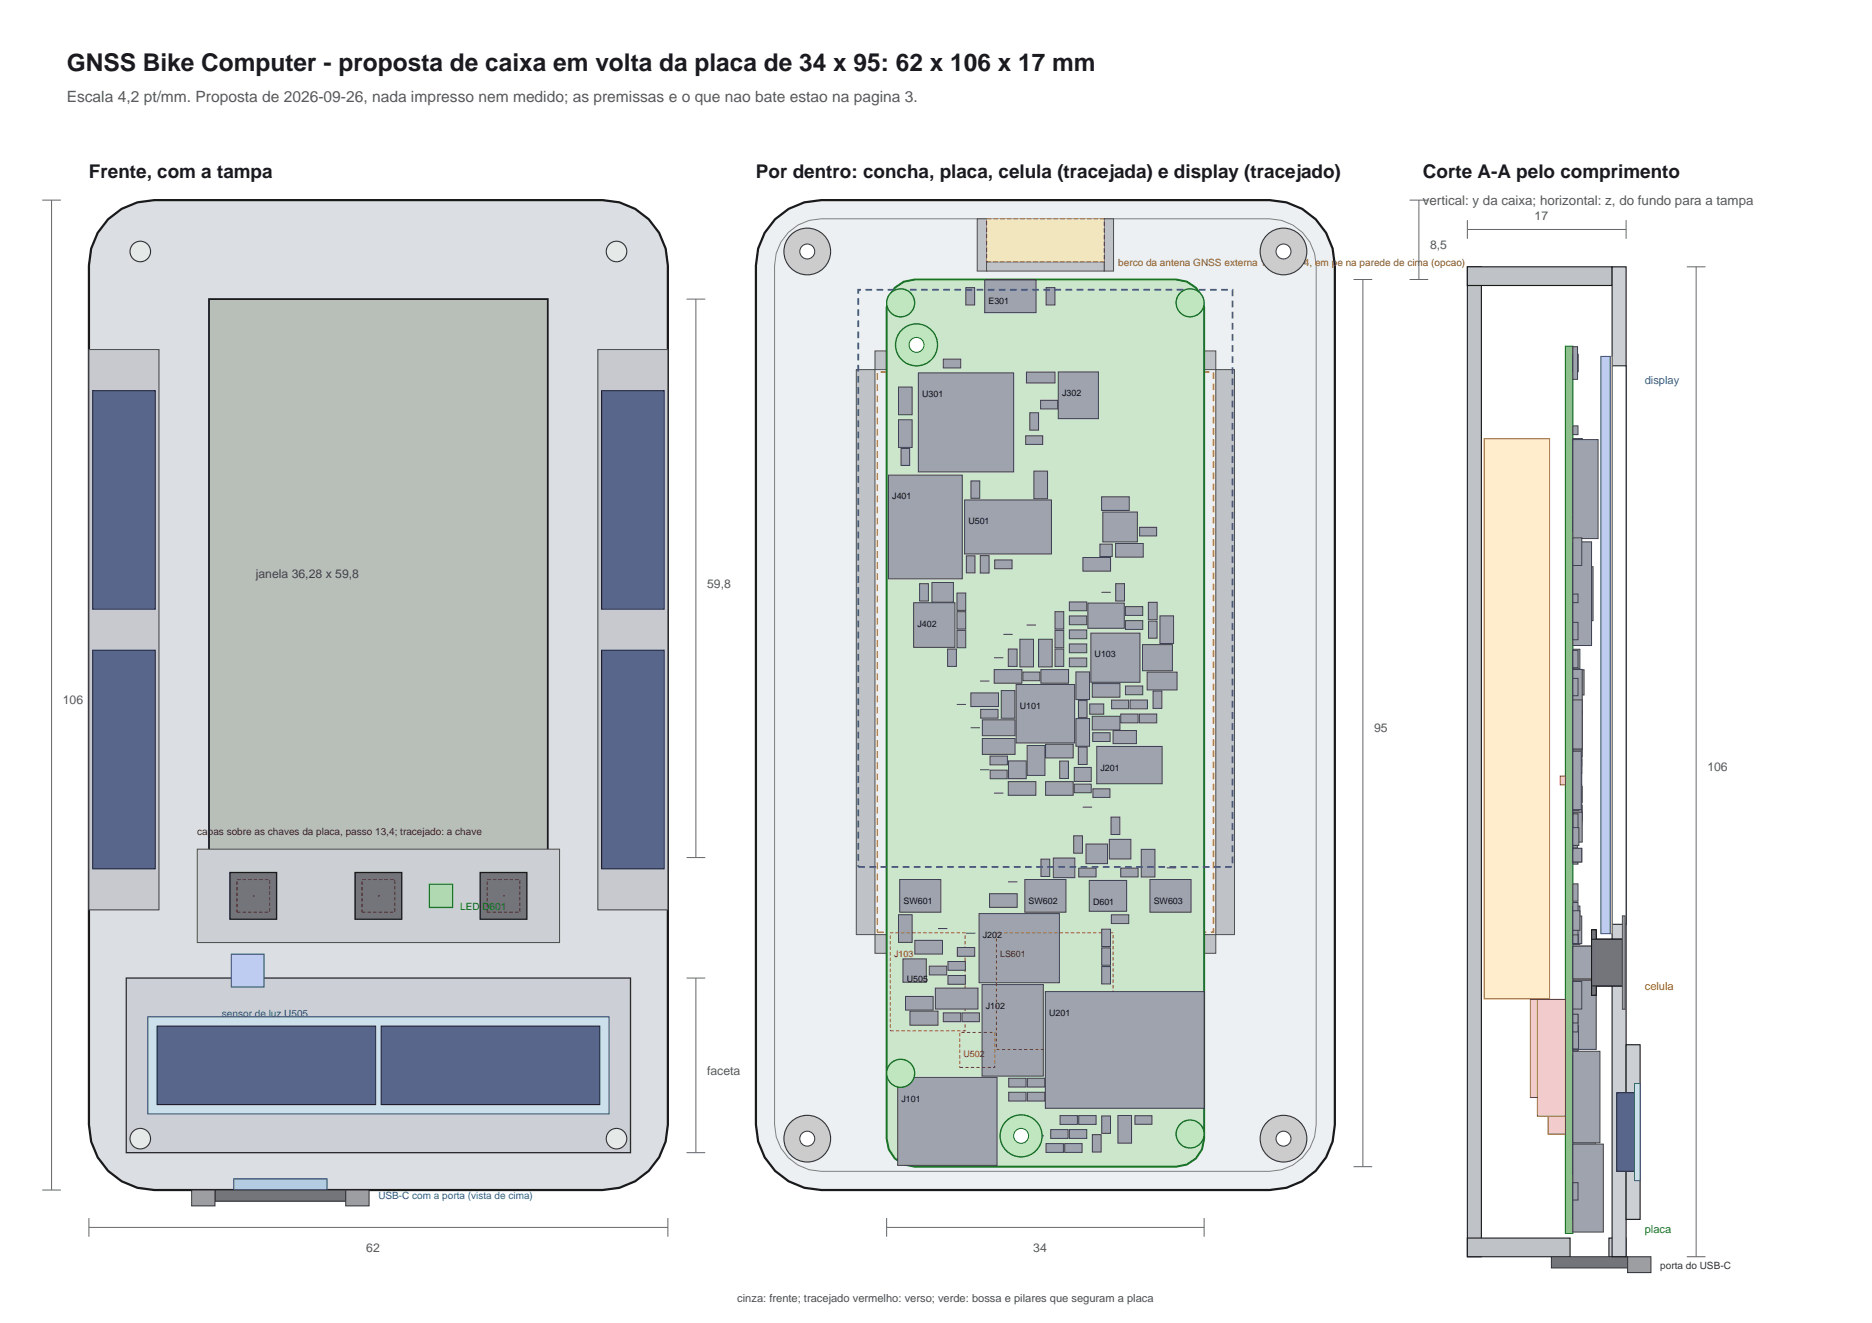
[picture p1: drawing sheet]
<svg xmlns="http://www.w3.org/2000/svg" width="297mm" height="210mm" viewBox="0 0 297 210" stroke-linecap="round" stroke-linejoin="round" font-family="sans-serif">
<path d="M17.1 34.8l2.2-1.7 2.5-1 2.7-.3h71.1a10.4 10.4 0 0 1 10.4 10.3v136.3a10.4 10.4 0 0 1-10.4 10.4h-71.1a10.4 10.4 0 0 1-10.4-10.4v-136.3l.4-2.7 1-2.5z" fill="#dbdee3" stroke="#1a1a1a" stroke-width=".35"/>
<g fill="#c7c9cf" stroke="#4d4d52" stroke-width=".18">
<path d="M14.1 55.5h11.1v88.9h-11.1z"/>
<path d="M94.9 55.5h11.1v88.9h-11.1z"/>
</g>
<g fill="#59668c" stroke="#1a1f4d" stroke-width=".18">
<path d="M14.7 62h9.9v34.6h-9.9z"/>
<path d="M14.7 103.2h9.9v34.6h-9.9z"/>
<path d="M95.5 62h9.9v34.6h-9.9z"/>
<path d="M95.5 103.2h9.9v34.6h-9.9z"/>
</g>
<path d="M33.2 47.5h53.7v88.6h-53.7z" fill="#b8bfb8" stroke="#1a1a1a" stroke-width=".28"/>
<path d="M31.3 134.7h57.5v14.8h-57.5z" fill="#cccfd4" stroke="#4d4d4d" stroke-width=".16"/>
<g fill="#73757a" stroke="#1a1a1a" stroke-width=".21">
<path d="M36.5 138.4h7.4v7.4h-7.4z"/>
<path d="M56.3 138.4h7.4v7.4h-7.4z"/>
<path d="M76.2 138.4h7.4v7.4h-7.4z"/>
</g>
<path d="M37.6 139.5h5.2v5.2h-5.2zM57.4 139.5h5.2v5.2h-5.2zM77.3 139.5h5.2v5.2h-5.2z" fill="none" stroke="#661a1a" stroke-width=".16" stroke-dasharray=".5 .4" stroke-linecap="butt"/>
<path d="M20 155.2h80v27.7h-80z" fill="#cccfd6" stroke="#333338" stroke-width=".21"/>
<path d="M23.4 161.3h73.2v15.4h-73.2z" fill="#cce0eb" stroke="#336680" stroke-width=".18"/>
<g fill="#59668c" stroke="#1a1f4d" stroke-width=".18">
<path d="M24.9 162.8h34.7v12.4h-34.7z"/>
<path d="M60.5 162.8h34.7v12.4h-34.7z"/>
</g>
<path d="M68.1 140.3h3.7v3.7h-3.7z" fill="#99e699" stroke="#1a801a" stroke-width=".18"/>
<path d="M36.7 151.4h5.2v5.2h-5.2z" fill="#b3ccf2" stroke="#1a4d99" stroke-width=".18"/>
<g fill="#e6e6e6" stroke="#333" stroke-width=".18">
<circle cx="22.3" cy="39.9" r="1.63"/>
<circle cx="97.8" cy="39.9" r="1.63"/>
<circle cx="22.3" cy="180.7" r="1.63"/>
<circle cx="97.8" cy="180.7" r="1.63"/>
</g>
<path d="M37.1 187h14.8v1.8h-14.8z" fill="#99b3e6" stroke="#1a4db3" stroke-width=".18"/>
<path d="M34.1 188.8h20.8v1.8h-20.8z" fill="#73757a" stroke="#333" stroke-width=".18"/>
<g fill="#99999e" stroke="#333" stroke-width=".16">
<path d="M30.4 188.8h3.7v2.5h-3.7z"/>
<path d="M54.9 188.8h3.7v2.5h-3.7z"/>
</g>
<path d="M6.7 31.8h3zM8.2 31.8v157zM108.9 47.5h3zM110.4 47.5v88.6zM108.9 136.1h3zM108.9 155.2h3zM110.4 155.2v27.7zM6.7 188.8h3zM14.1 194.7h91.9zM14.1 193.3v2.9zM106 193.3v2.9zM108.9 182.9h3z" fill="none" stroke="#666" stroke-width=".16"/>
<path d="M123 34.8l2.1-1.7 2.5-1 2.7-.3h71.1a10.4 10.4 0 0 1 10.4 10.3v136.3a10.4 10.4 0 0 1-10.4 10.4h-71.1a10.4 10.4 0 0 1-10.4-10.4v-136.3l.4-2.7 1-2.5z" fill="#edf0f2" stroke="#1a1a1a" stroke-width=".35"/>
<path d="M125.1 36.9l1.5-1.2 1.8-.7 1.9-.3h71.1a7.4 7.4 0 0 1 7.4 7.4v136.3a7.4 7.4 0 0 1-7.4 7.4h-71.1a7.4 7.4 0 0 1-7.4-7.4v-136.3l.3-1.9 .7-1.8z" fill="none" stroke="#808080" stroke-width=".16"/>
<g fill="#bfc2c7" stroke="#4d4d4d" stroke-width=".16">
<path d="M135.9 58.6h2.9v89.7h-2.9z"/>
<path d="M192.9 58.6h3v89.7h-3z"/>
<path d="M138.8 55.7h54.1v2.9h-54.1z"/>
<path d="M138.8 148.3h54.1v2.9h-54.1z"/>
<path d="M155.1 34.7h1.4v8.3h-1.4z"/>
<path d="M175.2 34.7h1.5v8.3h-1.5z"/>
<path d="M156.5 41.5h18.7v1.5h-18.7z"/>
</g>
<path d="M156.5 34.7h18.7v6.8h-18.7z" fill="#f2e6bf" stroke="#80591a" stroke-width=".18" stroke-dasharray=".7 .4" stroke-linecap="butt"/>
<circle cx="128.1" cy="39.9" r="3.7" fill="#ccc" stroke="#333" stroke-width=".18"/>
<circle cx="128.1" cy="39.9" r="1.19" fill="#fff" stroke="#333" stroke-width=".16"/>
<circle cx="203.7" cy="39.9" r="3.7" fill="#ccc" stroke="#333" stroke-width=".18"/>
<circle cx="203.7" cy="39.9" r="1.19" fill="#fff" stroke="#333" stroke-width=".16"/>
<circle cx="128.1" cy="180.7" r="3.7" fill="#ccc" stroke="#333" stroke-width=".18"/>
<circle cx="128.1" cy="180.7" r="1.19" fill="#fff" stroke="#333" stroke-width=".16"/>
<circle cx="203.7" cy="180.7" r="3.7" fill="#ccc" stroke="#333" stroke-width=".18"/>
<circle cx="203.7" cy="180.7" r="1.19" fill="#fff" stroke="#333" stroke-width=".16"/>
<g fill="#fff" stroke="#4d4d4d" stroke-width=".16">
<path d="M162.8 156.4h1.7v1.7h-1.7z"/>
<path d="M166.5 156.4h1.7v1.7h-1.7z"/>
<path d="M170.2 156.4h1.8v1.7h-1.8z"/>
<path d="M153.9 165.5h2.3v2.2h-2.3z"/>
</g>
<path d="M139.2 59h53.3v88.9h-53.3z" fill="none" stroke="#d9801a" stroke-width=".25" stroke-dasharray="1.1 .7" stroke-linecap="butt"/>
<path d="M142 45.6l1.4-.9 1.7-.4h41.5a4.4 4.4 0 0 1 4.5 4.5v131.9a4.4 4.4 0 0 1-4.5 4.4h-41.5a4.4 4.4 0 0 1-4.4-4.4v-131.9l.3-1.7z" fill="#cce6cc" stroke="#1a7326" stroke-width=".32"/>
<g fill="#9ea3ad" stroke="#40404d" stroke-width=".16">
<path d="M170.7 114h2.2v4.4h-2.2z"/>
<path d="M165.9 118.1h4.4v2.1h-4.4z"/>
<path d="M170.7 106.6h2.2v4.4h-2.2z"/>
<path d="M158.9 109.6h2.1v4.4h-2.1z"/>
<path d="M157.8 106.2h4.3v2.2h-4.3z"/>
<path d="M165.2 106.2h4.4v2.2h-4.4z"/>
<path d="M161.8 101.4h2.2v4.4h-2.2z"/>
<path d="M164.8 101.4h2.2v4.4h-2.2z"/>
<path d="M154.1 109.9h4.3v2.2h-4.3z"/>
<path d="M171.1 111.2h1.4v2.6h-1.4z"/>
<path d="M162.3 106.6h2.7v1.4h-2.7z"/>
<path d="M170.5 124.4h2.7v1.4h-2.7z"/>
<path d="M173.4 125.2h2.7v1.3h-2.7z"/>
<path d="M176.4 111.1h2.7v1.3h-2.7z"/>
<path d="M182.2 98.6h1.4v2.7h-1.4z"/>
<path d="M184.1 97.7h2.1v4.4h-2.1z"/>
<path d="M157.1 122.2h2.7v1.4h-2.7z"/>
<path d="M179.3 111.1h2.8v1.4h-2.8z"/>
<path d="M173.4 116.2h2.7v1.4h-2.7z"/>
<path d="M183 109.6h1.4v2.8h-1.4z"/>
<path d="M160 124h4.4v2.2h-4.4z"/>
<path d="M177 86.2h4.4v2.2h-4.4z"/>
<path d="M174.8 78.8h4.4v2.2h-4.4z"/>
<path d="M143.7 158.1h4.4v2.2h-4.4z"/>
<path d="M145.2 149.2h4.3v2.2h-4.3z"/>
<path d="M165.9 124h4.4v2.2h-4.4z"/>
<path d="M180.1 177h2.7v1.4h-2.7z"/>
<path d="M177.4 177h2.2v4.4h-2.2z"/>
<path d="M165.1 63.5h2.7v1.4h-2.7z"/>
<path d="M162.7 69.1h2.7v1.4h-2.7z"/>
<path d="M142.6 66.6h2.1v4.4h-2.1z"/>
<path d="M143 71.1h1.3v2.7h-1.3z"/>
<path d="M166 45.6h1.4v2.8h-1.4z"/>
<path d="M153.3 45.6h1.3v2.8h-1.3z"/>
<path d="M153.3 88.2h1.4v2.7h-1.4z"/>
<path d="M164.1 74.7h2.1v4.4h-2.1z"/>
<path d="M171.8 88.5h4.4v2.1h-4.4z"/>
<path d="M180.8 83.7h2.7v1.3h-2.7z"/>
<path d="M142.6 145.1h2.1v4.4h-2.1z"/>
<path d="M157 141.8h4.4v2.2h-4.4z"/>
<path d="M181.1 134.8h2.2v4.3h-2.2z"/>
<path d="M172.9 111.7h2.2v1.6h-2.2z"/>
<path d="M144.4 160.4h4.4v2.3h-4.4z"/>
<path d="M173.3 113.6h4.4v2.2h-4.4z"/>
<path d="M173.3 108.5h4.4v2.1h-4.4z"/>
<path d="M176.6 115.9h3.7v2.1h-3.7z"/>
<path d="M182 106.6h4.8v2.9h-4.8z"/>
<path d="M163 118.3h2.8v4.7h-2.8z"/>
<path d="M172.8 139.7h6v4.9h-6z"/>
<path d="M156.2 44.4h8.2v5.2h-8.2z"/>
<path d="M142.6 61.4h2.1v4.4h-2.1z"/>
<path d="M142.4 170.9h15.8v14h-15.8z"/>
<path d="M155.8 156.2h9.8v14.5h-9.8z"/>
</g>
<path d="M141.3 148h11.8v15.5h-11.8z" fill="none" stroke="#933" stroke-width=".16" stroke-dasharray=".5 .4" stroke-linecap="butt"/>
<g fill="#9ea3ad" stroke="#40404d" stroke-width=".16">
<path d="M174 118.4h10.4v6h-10.4z"/>
<path d="M155.4 144.9h12.7v11h-12.7z"/>
<path d="M167.9 59h6.4v7.4h-6.4z"/>
<path d="M141 75.4h11.7v16.4h-11.7z"/>
<path d="M145 95.6h6.5v7.1h-6.5z"/>
<path d="M148.4 156.8h6.8v3.3h-6.8z"/>
<path d="M174.8 177.1h1.4v2.7h-1.4z"/>
<path d="M149.7 57h2.7v1.4h-2.7z"/>
<path d="M157.8 88.8h2.8v1.4h-2.8z"/>
<path d="M155.6 112.5h2.8v1.4h-2.8z"/>
<path d="M167.4 103h1.4v2.7h-1.4z"/>
<path d="M162.9 59h4.5v1.8h-4.5z"/>
<path d="M155.5 88.2h1.4v2.7h-1.4z"/>
<path d="M155.9 114.2h5.2v2.5h-5.2z"/>
<path d="M155.9 117.2h5.2v2.5h-5.2z"/>
<path d="M172.6 95.7h5.8v4h-5.8z"/>
<path d="M163.4 65.5h1.4v2.7h-1.4z"/>
</g>
<path d="M158.1 148h18.5v18.5h-18.5z" fill="none" stroke="#933" stroke-width=".16" stroke-dasharray=".5 .4" stroke-linecap="butt"/>
<g fill="#9ea3ad" stroke="#40404d" stroke-width=".16">
<path d="M147.9 92.4h3.4v3.1h-3.4z"/>
<path d="M172.3 133.9h3.4v3.1h-3.4z"/>
<path d="M176 133.2h3.4v3.1h-3.4z"/>
<path d="M167.1 136.1h3.4v3.1h-3.4z"/>
<path d="M171.1 118.5h1.4v2.8h-1.4z"/>
<path d="M168.1 120.8h1.4v2.7h-1.4z"/>
<path d="M174.8 153.4h1.4v2.7h-1.4z"/>
<path d="M169.7 100h2.7v1.3h-2.7z"/>
<path d="M178.6 98.5h2.7v1.4h-2.7z"/>
<path d="M174.8 150.4h1.4v2.7h-1.4z"/>
<path d="M174.8 147.4h1.4v2.8h-1.4z"/>
<path d="M160 103h1.4v2.7h-1.4z"/>
<path d="M157.1 120h2.7v1.3h-2.7z"/>
<path d="M147.5 153.3h2.7v1.4h-2.7z"/>
<path d="M149.7 160.7h2.7v1.4h-2.7z"/>
<path d="M150.4 154.8h2.8v1.4h-2.8z"/>
<path d="M150.4 152.6h2.8v1.3h-2.8z"/>
<path d="M177.8 113.3h2.8v1.4h-2.8z"/>
<path d="M180.8 113.3h2.8v1.4h-2.8z"/>
<path d="M169.7 97.7h2.7v1.4h-2.7z"/>
<path d="M167.4 97h1.4v2.8h-1.4z"/>
<path d="M169.7 95.5h2.7v1.4h-2.7z"/>
<path d="M178.6 96.2h2.7v1.4h-2.7z"/>
<path d="M182.2 95.6h1.4v2.7h-1.4z"/>
<path d="M177 92.6h1.4v2.8h-1.4z"/>
<path d="M178.6 108.8h2.7v1.4h-2.7z"/>
<path d="M169.7 102.2h2.7v1.4h-2.7z"/>
<path d="M145.9 92.6h1.4v2.8h-1.4z"/>
<path d="M171.2 177h2.7v1.4h-2.7z"/>
<path d="M163 171.1h2.8v1.4h-2.8z"/>
<path d="M168.2 177h2.8v1.4h-2.8z"/>
<path d="M151.8 97h1.4v2.8h-1.4z"/>
<path d="M151.8 100h1.4v2.8h-1.4z"/>
<path d="M151.8 94.1h1.4v2.7h-1.4z"/>
<path d="M150.4 103h1.4v2.7h-1.4z"/>
<path d="M163 173.3h2.8v1.4h-2.8z"/>
<path d="M169.7 104.4h2.7v1.4h-2.7z"/>
<path d="M167.4 100h1.4v2.8h-1.4z"/>
<path d="M160.1 171.1h2.7v1.4h-2.7z"/>
<path d="M160.1 173.3h2.7v1.4h-2.7z"/>
<path d="M166.7 179.2h2.8v1.4h-2.8z"/>
<path d="M169.7 179.2h2.7v1.4h-2.7z"/>
<path d="M154.1 76.3h1.4v2.8h-1.4z"/>
<path d="M177.8 137.7h2.8v1.4h-2.8z"/>
<path d="M176.4 145.1h2.7v1.4h-2.7z"/>
<path d="M171.2 137.7h2.7v1.4h-2.7z"/>
<path d="M168.9 181.4h2.8v1.4h-2.8z"/>
<path d="M173.3 180h1.4v2.8h-1.4z"/>
<path d="M152.6 160.7h2.8v1.4h-2.8z"/>
<path d="M166 181.4h2.7v1.4h-2.7z"/>
<path d="M151.9 150.3h2.8v1.4h-2.8z"/>
<path d="M170.4 132.6h1.4v2.8h-1.4z"/>
<path d="M176.3 129.6h1.4v2.8h-1.4z"/>
<path d="M165.2 136.3h1.4v2.8h-1.4z"/>
<path d="M162 180.2h3.7z"/>
</g>
<path d="M164.5 112.5h2.8v1.4h-2.8z" fill="none" stroke="#933" stroke-width=".16" stroke-dasharray=".5 .4" stroke-linecap="butt"/>
<g fill="#9ea3ad" stroke="#40404d" stroke-width=".16">
<path d="M142.8 139.5h6.5v5.2h-6.5z"/>
<path d="M162.6 139.5h6.5v5.2h-6.5z"/>
<path d="M182.5 139.5h6.5v5.2h-6.5z"/>
<path d="M148.8 147.3h1.5z"/>
<path d="M154 115.5h1.5z"/>
<path d="M157.7 125.8h1.5z"/>
<path d="M155.5 108.1h1.5z"/>
<path d="M157.7 104.4h1.5z"/>
<path d="M155.5 122.1h1.5z"/>
<path d="M151.8 111.8h1.5z"/>
<path d="M159.2 100.6h1.5z"/>
<path d="M171.8 128.1h1.5z"/>
<path d="M174.8 94h1.4z"/>
<path d="M162.9 99.2h1.5z"/>
<path d="M185.1 137.7h1.5z"/>
<path d="M153.3 148.1h1.5z"/>
<path d="M159.9 139.9h1.5z"/>
<path d="M161.2 108.6h9.3v9.3h-9.3z"/>
<path d="M160 120.7h2.8v2.8h-2.8z"/>
<path d="M173.1 100.5h7.8v7.7h-7.8z"/>
<path d="M170.5 121.8h2.7v2.2h-2.7z"/>
<path d="M181.3 102.3h4.7v4.1h-4.7z"/>
<path d="M165.9 157.3h25.2v18.5h-25.2z"/>
<path d="M145.7 59.2h15.1v15.7h-15.1z"/>
<path d="M153.1 79.3h13.7v8.6h-13.7z"/>
</g>
<path d="M152.3 163.8h5.5v5.6h-5.5z" fill="none" stroke="#933" stroke-width=".16" stroke-dasharray=".5 .4" stroke-linecap="butt"/>
<g fill="#9ea3ad" stroke="#40404d" stroke-width=".16">
<path d="M175 81.2h5.5v4.8h-5.5z"/>
<path d="M174.5 86.3h2v2h-2z"/>
<path d="M143.3 152.1h3.7v3.7h-3.7z"/>
</g>
<path d="M136.2 46h59.4v91.5h-59.4z" fill="none" stroke="#334d99" stroke-width=".28" stroke-dasharray="1.1 .7" stroke-linecap="butt"/>
<circle cx="145.4" cy="54.7" r="3.3" fill="#bfe6bf" stroke="#1a661a" stroke-width=".21"/>
<circle cx="145.4" cy="54.7" r="1.19" fill="#fff" stroke="#1a661a" stroke-width=".16"/>
<circle cx="162" cy="180.2" r="3.3" fill="#bfe6bf" stroke="#1a661a" stroke-width=".21"/>
<circle cx="162" cy="180.2" r="1.19" fill="#fff" stroke="#1a661a" stroke-width=".16"/>
<g fill="#bfe6bf" stroke="#1a661a" stroke-width=".21">
<circle cx="142.9" cy="48" r="2.22"/>
<circle cx="188.8" cy="48" r="2.22"/>
<circle cx="188.8" cy="179.9" r="2.22"/>
<circle cx="142.9" cy="170.3" r="2.22"/>
</g>
<path d="M223.7 31.8h2.9zM225.1 31.8v12.5zM214.8 44.3h2.9zM216.3 44.3v140.8zM223.7 44.3h2.9zM140.7 194.7h50.4zM140.7 193.3v2.9zM191.1 193.3v2.9zM214.8 185.1h2.9z" fill="none" stroke="#666" stroke-width=".16"/>
<g fill="#bfc2c7" stroke="#1a1a1a" stroke-width=".18">
<path d="M232.8 42.3h2.3v157.1h-2.3z"/>
<path d="M232.8 42.3h23v3h-23z"/>
<path d="M232.8 196.4h16.3v3h-16.3z"/>
</g>
<path d="M255.3 196.4h2.7v3h-2.7z" fill="#cccfd4" stroke="#1a1a1a" stroke-width=".18"/>
<path d="M246.2 199.4h12.1v1.8h-12.1z" fill="#73757a" stroke="#333" stroke-width=".16"/>
<path d="M258.3 199.4h3.7v2.5h-3.7z" fill="#99999e" stroke="#333" stroke-width=".16"/>
<path d="M255.8 42.3h2.2v157.1h-2.2z" fill="#cccfd4" stroke="#1a1a1a" stroke-width=".18"/>
<path d="M255.8 58h2.2v88.6h-2.2z" fill="#fff" stroke="#1a1a1a" stroke-width=".16"/>
<path d="M255.5 56.6h.3v91.5h-.3z" fill="#e6e6b3" stroke="#808080" stroke-width=".16"/>
<path d="M258 165.8h2.2v27.7h-2.2z" fill="#cccfd4" stroke="#1a1a1a" stroke-width=".18"/>
<path d="M256.5 173.4h2.9v12.4h-2.9z" fill="#59668c" stroke="#1a1f4d" stroke-width=".16"/>
<path d="M259.4 171.9h.8v15.4h-.8z" fill="#cce0eb" stroke="#336680" stroke-width=".16"/>
<path d="M235.5 69.6h10.4v88.9h-10.4z" fill="#ffedcc" stroke="#d9801a" stroke-width=".18"/>
<path d="M248.4 54.9h1.2v140.8h-1.2z" fill="#8cbf8c" stroke="#1a7326" stroke-width=".18"/>
<path d="M254 56.6h1.5v91.5h-1.5z" fill="#bfccf2" stroke="#334d99" stroke-width=".18"/>
<g fill="#9ea3ad" stroke="#40404d" stroke-width=".16">
<path d="M249.6 67.6h.8v1.4h-.8z"/>
<path d="M249.6 150.3h2.8v4.9h-2.8z"/>
<path d="M249.6 158h.8v2.8h-.8z"/>
<path d="M249.6 81.7h.8v2.7h-.8z"/>
<path d="M249.6 132.3h.7v2.3h-.7z"/>
<path d="M249.6 130.5h.8v1.4h-.8z"/>
<path d="M249.6 128.7h1.4v2.1h-1.4z"/>
<path d="M249.6 132.8h.8v1.3h-.8z"/>
<path d="M249.6 99.4h.8v1.4h-.8z"/>
<path d="M249.6 99h1.4v2.2h-1.4z"/>
<path d="M249.6 110.5h.8v1.4h-.8z"/>
<path d="M249.6 91.8h1.3v4.8h-1.3z"/>
<path d="M249.6 127.8h1.5v2.5h-1.5z"/>
<path d="M249.6 163.9h.8v1.4h-.8z"/>
<path d="M249.6 171h.6v2.2h-.6z"/>
<path d="M249.6 124.8h1.5v2.5h-1.5z"/>
<path d="M249.6 189.8h.8v1.4h-.8z"/>
<path d="M249.6 124.2h1.1v2.2h-1.1z"/>
<path d="M249.6 192h.8v1.4h-.8z"/>
<path d="M249.6 168.7h1.4v2.1h-1.4z"/>
<path d="M249.6 124.6h1.4v4.4h-1.4z"/>
<path d="M249.6 110.6h.8v2.7h-.8z"/>
<path d="M249.6 167.4h1.1v3.3h-1.1z"/>
<path d="M249.6 131.3h.8v2.8h-.8z"/>
<path d="M249.6 163.9h.8v2.8h-.8z"/>
<path d="M249.6 187.6h.8v1.4h-.8z"/>
<path d="M249.6 146.7h1.1v3.1h-1.1z"/>
<path d="M249.6 69.6h1.5v1.7h-1.5z"/>
<path d="M249.6 167.9h3.5v18.5h-3.5z"/>
<path d="M249.6 143.8h1.1v3.1h-1.1z"/>
<path d="M249.6 145.3h1.4v4.4h-1.4z"/>
<path d="M249.6 165.4h.8v1.3h-.8z"/>
<path d="M249.6 89.4h1.4v2.2h-1.4z"/>
<path d="M249.6 128.9h1.5v4.7h-1.5z"/>
<path d="M249.6 148.3h.8v1.4h-.8z"/>
<path d="M249.6 159.8h1.4v2.1h-1.4z"/>
<path d="M249.6 113.6h.8v2.7h-.8z"/>
<path d="M249.6 117.2h1.4v4.4h-1.4z"/>
<path d="M249.6 96.8h1.4v2.2h-1.4z"/>
<path d="M249.6 135h.8v1.4h-.8z"/>
<path d="M249.6 190.6h.8v2.8h-.8z"/>
<path d="M249.6 122.3h.6v1.6h-.6z"/>
<path d="M249.6 106.3h1.8v4h-1.8z"/>
<path d="M249.6 129.1h.8v2.8h-.8z"/>
<path d="M249.6 146.9h.8v2.8h-.8z"/>
<path d="M249.6 108.3h1.4v4.4h-1.4z"/>
<path d="M249.6 119.4h.8v1.4h-.8z"/>
<path d="M249.6 155.5h3.7v11h-3.7z"/>
<path d="M249.6 123.9h.8v1.4h-.8z"/>
<path d="M249.6 76.1h.8v2.7h-.8z"/>
<path d="M249.6 163.1h.8v1.4h-.8z"/>
<path d="M249.6 143.2h.8v2.7h-.8z"/>
<path d="M249.6 190.8h1.5z"/>
<path d="M249.6 135.7h.8v1.4h-.8z"/>
<path d="M249.6 109.1h.8v1.3h-.8z"/>
<path d="M249.6 187.6h1.4v4.4h-1.4z"/>
<path d="M249.6 74.1h.8v1.4h-.8z"/>
<path d="M249.6 56.2h.8v2.8h-.8z"/>
<path d="M249.6 108.3h.8v1.4h-.8z"/>
<path d="M249.6 144.5h1.1v3.1h-1.1z"/>
<path d="M249.6 134.6h1.4v2.2h-1.4z"/>
<path d="M249.6 115h.8v1.4h-.8z"/>
<path d="M249.6 106.1h.8v1.4h-.8z"/>
<path d="M249.6 121.7h.8v1.3h-.8z"/>
<path d="M249.6 112h1.4v4.4h-1.4z"/>
<path d="M249.6 104.7h.8v2.7h-.8z"/>
<path d="M249.6 96.9h.6v2h-.6z"/>
<path d="M249.6 162.7h.9v3.7h-.9z"/>
<path d="M249.6 181.7h.8v1.3h-.8z"/>
<path d="M249.6 171.3h.8v1.4h-.8z"/>
<path d="M249.6 129v5.9z"/>
<path d="M249.6 106.8h.8v1.4h-.8z"/>
<path d="M249.6 116.8h1.4v2.2h-1.4z"/>
<path d="M249.6 183.9h.8v1.4h-.8z"/>
<path d="M249.6 119h1.1v2.2h-1.1z"/>
<path d="M249.6 86.9h.8v2.7h-.8z"/>
<path d="M249.6 98.8h.8v2.7h-.8z"/>
<path d="M249.6 155.7h.8v1.4h-.8z"/>
<path d="M249.6 123.1h.8v1.4h-.8z"/>
<path d="M249.6 89.9h3.2v8.6h-3.2z"/>
<path d="M249.6 117.2h1.5v2.8h-1.5z"/>
<path d="M249.6 140.2h.8v2.8h-.8z"/>
<path d="M249.6 120.2h1.4v4.3h-1.4z"/>
<path d="M249.6 126.5h.9v2.1h-.9z"/>
<path d="M249.6 86h2.9v16.4h-2.9z"/>
<path d="M249.6 117.2h.8v1.4h-.8z"/>
<path d="M249.6 120.2h.8v2.8h-.8z"/>
<path d="M249.6 69.6h1.5v7.4h-1.5z"/>
<path d="M249.6 109.1h.8v2.7h-.8z"/>
<path d="M249.6 112.9h1.5v4.1h-1.5z"/>
<path d="M249.6 126.8h.8v1.4h-.8z"/>
<path d="M249.6 152.4h1.4v2.1h-1.4z"/>
<path d="M249.6 121.7h.8v2.7h-.8z"/>
<path d="M249.6 120.5h1.4v2.2h-1.4z"/>
<path d="M249.6 103.2h.8v2.7h-.8z"/>
<path d="M249.6 107.6h.8v2.8h-.8z"/>
<path d="M249.6 106.1h.8v2.8h-.8z"/>
<path d="M249.6 79.7h.8v1.4h-.8z"/>
<path d="M249.6 161h.8v2.7h-.8z"/>
<path d="M249.6 77.2h1.4v4.4h-1.4z"/>
<path d="M249.6 181.5h4.8v14h-4.8z"/>
<path d="M249.6 160.9h.8v1.4h-.8z"/>
<path d="M249.6 155.7h1.4v4.4h-1.4z"/>
<path d="M249.6 98.7h.8v2.8h-.8z"/>
<path d="M249.6 72h1.4v4.4h-1.4z"/>
<path d="M249.6 121.6h.8v1.4h-.8z"/>
<path d="M249.6 166.8h4.3v14.5h-4.3z"/>
<path d="M249.6 69.7h4v15.7h-4z"/>
<path d="M249.6 85.3h1.4v4.4h-1.4z"/>
<path d="M249.6 150.1h2.9v5.2h-2.9z"/>
<path d="M249.6 106.2h1.5v7.1h-1.5z"/>
<path d="M249.6 94.3h.8v1.3h-.8z"/>
<path d="M249.6 103h1.1v3.1h-1.1z"/>
<path d="M249.6 187.6h.8v2.8h-.8z"/>
<path d="M249.6 112.8h.8v1.3h-.8z"/>
<path d="M249.6 111h1.5v7.8h-1.5z"/>
<path d="M249.6 131.3h.9v2.8h-.9z"/>
<path d="M249.6 119.2h1.3v9.3h-1.3z"/>
<path d="M249.6 55h.7v5.2h-.7z"/>
</g>
<g fill="#f2cccc" stroke="#933" stroke-width=".16">
<path d="M245.6 174.4h2.8v5.5h-2.8z"/>
<path d="M242.8 158.6h5.6v15.5h-5.6z"/>
<path d="M247.6 123.1h.8v1.4h-.8z"/>
<path d="M243.9 158.6h4.5v18.5h-4.5z"/>
</g>
<g fill="#73757a" stroke="#1a1a1a" stroke-width=".16">
<path d="M252.5 147.5h.8v10.4h-.8z"/>
<path d="M252.5 149h4.9v7.4h-4.9z"/>
</g>
<path d="M257.4 145.3h.5v14.8h-.5z" fill="#999ea3" stroke="#4d4d4d" stroke-width=".16"/>
<path d="M232.8 36.4h25.2zM232.8 34.9v3zM258 34.9v3zM267.7 42.3h2.9zM269.1 42.3v157.1zM267.7 199.4h2.9z" fill="none" stroke="#666" stroke-width=".16"/>
<text font-size="3.9" fill="#1a1a1f" x="10.6" y="11.3">GNSS Bike Computer - proposta de caixa em volta da placa de 34 x 95: 62 x 106 x 17 mm</text>
<g font-size="3" fill="#1a1a1f">
<text x="14.1" y="28.2">Frente, com a tampa</text>
<text x="119.9" y="28.2">Por dentro: concha, placa, celula (tracejada) e display (tracejado)</text>
<text x="225.8" y="28.2">Corte A-A pelo comprimento</text>
</g>
<text font-size="2.5" fill="#595959" x="10.6" y="16.2">Escala 4,2 pt/mm. Proposta de 2026-09-26, nada impresso nem medido; as premissas e o que nao bate estao na pagina 3.</text>
<text font-size="2.1" fill="#595959" x="225.8" y="32.5">vertical: y da caixa; horizontal: z, do fundo para a tampa</text>
<g font-size="1.9" fill="#595959">
<text x="243.5" y="34.9">17</text>
<text x="226.9" y="39.5">8,5</text>
<text x="112.2" y="93.2">59,8</text>
<text x="10" y="111.8">106</text>
<text x="218" y="116.2">95</text>
<text x="270.9" y="122.3">106</text>
<text x="112.2" y="170.5">faceta</text>
<text x="58.1" y="198.6">62</text>
<text x="163.9" y="198.6">34</text>
</g>
<text font-size="1.9" fill="#404d40" x="40.6" y="91.8">janela 36,28 x 59,8</text>
<text font-size="1.8" fill="#334d99" x="261" y="61">display</text>
<text font-size="1.8" fill="#b3660d" x="261" y="157">celula</text>
<text font-size="1.8" fill="#1a7326" x="261" y="195.7">placa</text>
<text font-size="1.8" fill="#4d4d4d" x="117" y="206.6">cinza: frente; tracejado vermelho: verso; verde: bossa e pilares que seguram a placa</text>
<text font-size="1.6" fill="#80591a" x="177.4" y="42.3">berco da antena GNSS externa 12 x 12 x 4, em pe na parede de cima (opcao)</text>
<text font-size="1.6" fill="#661a1a" x="31.3" y="132.5">capas sobre as chaves da placa, passo 13,4; tracejado: a chave</text>
<text font-size="1.6" fill="#1a661a" x="73" y="144.4">LED D601</text>
<text font-size="1.6" fill="#1a4d99" x="35.2" y="161.3">sensor de luz U505</text>
<text font-size="1.6" fill="#1a4db3" x="60" y="190.3">USB-C com a porta (vista de cima)</text>
<text font-size="1.6" fill="#333" x="263.4" y="201.3">porta do USB-C</text>
<g font-size="1.4" fill="#0d0d1a">
<text x="156.8" y="48.3">E301</text>
<text x="146.3" y="63">U301</text>
<text x="168.5" y="62.9">J302</text>
<text x="141.6" y="79.2">J401</text>
<text x="153.7" y="83.2">U501</text>
<text x="145.6" y="99.5">J402</text>
<text x="173.7" y="104.3">U103</text>
<text x="161.8" y="112.5">U101</text>
<text x="174.6" y="122.3">J201</text>
<text x="143.4" y="143.4">SW601</text>
<text x="163.2" y="143.4">SW602</text>
<text x="173.4" y="143.5">D601</text>
<text x="183.1" y="143.4">SW603</text>
<text x="155.9" y="148.8">J202</text>
<text x="143.9" y="155.8">U505</text>
<text x="156.4" y="160.1">J102</text>
<text x="166.5" y="161.2">U201</text>
<text x="143" y="174.8">J101</text>
</g>
<g font-size="1.4" fill="#801a1a">
<text x="141.9" y="151.8">J103</text>
<text x="158.7" y="151.8">LS601</text>
<text x="152.9" y="167.7">U502</text>
</g>
</svg>
